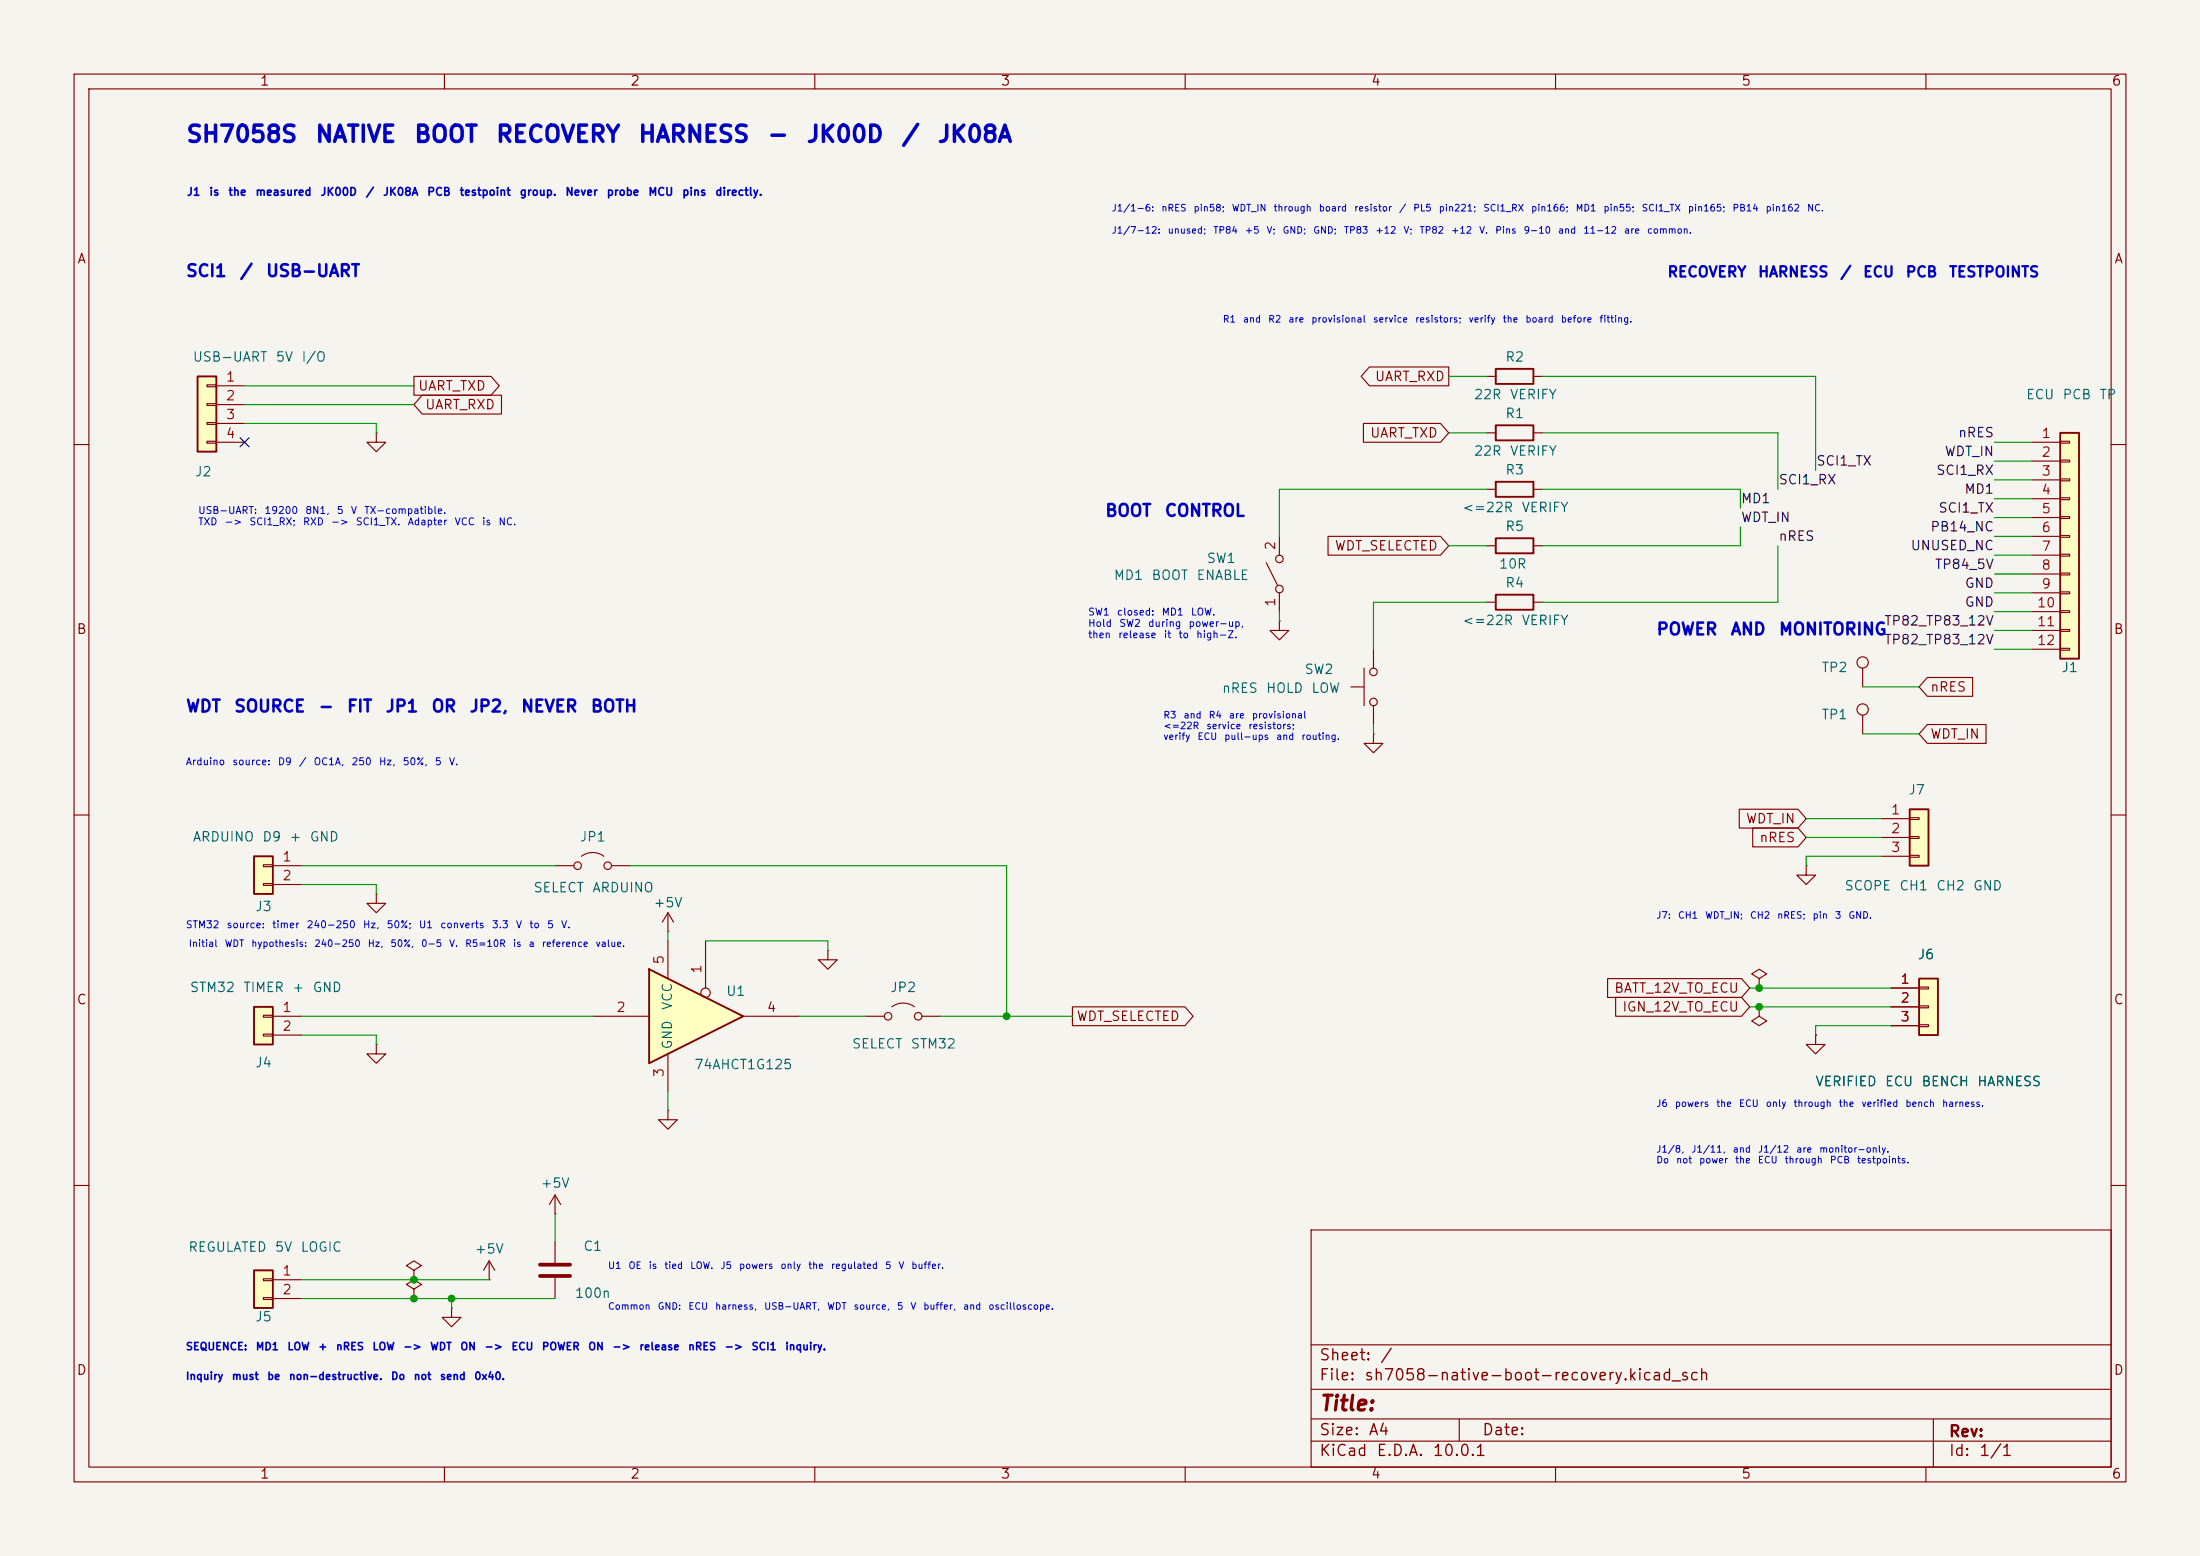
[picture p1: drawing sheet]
<svg xmlns="http://www.w3.org/2000/svg" width="297mm" height="210mm" viewBox="0 0 297 210" stroke-linecap="round" stroke-linejoin="round" font-family="sans-serif">
<path d="M0 0h297v210h-297z" fill="#f5f4ef" stroke="#f5f4ef" stroke-width=".14"/>
<g fill="none" stroke="#840000" stroke-width=".15">
<path d="M10 10h277v190h-277zM12 12h273v186h-273zM60 10v2M110 10v2M160 10v2M210 10v2M260 10v2M200.7 50.8h1.2M207 50.8h1.3M10 60h2M285 60h2M172.7 83.8v1.3h1.3l-1.3 1.3-1.3-1.3h1.3"/>
<path d="M172.7 83.8h.1M10 110h2M285 110h2M245.1 139.7v1.3h1.3l-1.3 1.2-1.3-1.2h1.3M245.1 139.7h.1M10 160h2M177 166h108v32h-108zM285 160h2M60 198v2M110 198v2M160 198v2M177 194.5h108"/>
<path d="M177 191.5h108M177 187.5h108M177 181.5h108M197 191.5v3M210 198v2M260 198v2M261 191.5v6.5"/>
</g>
<path d="M201.9 49.8h5.1v2h-5.1z" fill="none" stroke="#840000" stroke-width=".25"/>
<path d="M259.1 132.1h2.5v7.6h-2.5z" fill="#ffffc2"/>
<path d="M259.1 132.1h2.5v7.6h-2.5z" fill="none" stroke="#840000" stroke-width=".25"/>
<path d="M237.5 132.1l1-.7-1-.6-1 .6 1 .7v1.3M237.5 133.4h.1M255.3 133.4h3.8M255.3 135.9h3.8M255.3 138.4h3.8M259.1 133.2h1.2v.3h-1.2zM259.1 135.8h1.2v.2h-1.2zM259.1 138.3h1.2v.3h-1.2z" fill="none" stroke="#840000" stroke-width=".15"/>
<path d="M278.1 58.4h2.6v30.5h-2.6z" fill="#ffffc2"/>
<path d="M201.9 57.4h5.1v2h-5.1zM278.1 58.4h2.6v30.5h-2.6zM201.9 72.6h5.1v2.1h-5.1zM201.9 65h5.1v2.1h-5.1zM201.9 80.3h5.1v2h-5.1z" fill="none" stroke="#840000" stroke-width=".25"/>
<g fill="none" stroke="#840000" stroke-width=".15">
<path d="M200.7 58.4h1.2M207 58.4h1.3M274.3 59.7h3.8M278.1 59.6h1.3v.2h-1.3zM200.7 73.7h1.2M200.7 66h1.2M207 73.7h1.3M207 66h1.3M274.3 62.2h3.8M274.3 64.8h3.8M274.3 67.3h3.8M274.3 69.9h3.8"/>
<path d="M274.3 72.4h3.8M274.3 74.9h3.8M274.3 77.5h3.8M278.1 62.1h1.3v.3h-1.3zM278.1 64.6h1.3v.3h-1.3zM278.1 67.2h1.3v.2h-1.3zM278.1 69.7h1.3v.3h-1.3zM278.1 72.3h1.3v.2h-1.3zM278.1 74.8h1.3v.3h-1.3zM278.1 77.3h1.3v.3h-1.3zM278.1 79.9h1.3v.2h-1.3zM185.4 99.1v1.2h1.3l-1.3 1.3-1.3-1.3h1.3"/>
<path d="M185.4 99.1h.1M200.7 81.3h1.2M207 81.3h1.3M274.3 80h3.8M274.3 82.6h3.8M274.3 85.1h3.8M274.3 87.6h3.8M278.1 82.4h1.3v.3h-1.3zM278.1 85h1.3v.2h-1.3zM278.1 87.5h1.3v.3h-1.3zM55.9 171.5l1-.7-1-.6-1 .6 1 .7v1.2M55.9 172.7h.1"/>
<path d="M61 176.5v1.3h1.2l-1.2 1.3-1.3-1.3h1.3M61 176.5h.1M66 172.7h.1M66 170.2l-.7 1.3M66 170.2l.8 1.3M66 170.2v2.5M74.9 163.8h.1M74.9 161.3v2.5M74.9 167.6v2.8M74.9 172.5v2.8M74.9 161.3l-.7 1.3M74.9 161.3l.8 1.3"/>
</g>
<path d="M72.9 170.7h4.1M72.9 172.2h4.1" fill="none" stroke="#840000" stroke-width=".51"/>
<path d="M87.6 130.8l12.7 6.4-12.7 6.3z" fill="#ffffc2"/>
<path d="M87.6 130.8l12.7 6.4-12.7 6.3z" fill="none" stroke="#840000" stroke-width=".25"/>
<g fill="none" stroke="#840000" stroke-width=".15">
<path d="M170.9 75.9l1.6 3.1M172.7 72.4v2.5M172.7 80v2.6M80 137.2h7.6M90.2 125.7h.1M90.2 123.2v2.5M90.2 127v5.1M90.2 123.2l-.8 1.3M90.2 123.2l.7 1.3M95.2 127v6.4M100.3 137.2h7.6M111.8 128.3v1.2h1.2l-1.2 1.3-1.3-1.3h1.3"/>
<path d="M111.8 128.3h.1M116.8 137.2h2.6M120.4 135.9a2.54 2.54 0 0 1 3 0M124.5 137.2h2.5M90.2 142.2v5.1"/>
<circle cx="172.7" cy="75.4" r=".51"/>
<circle cx="172.7" cy="79.5" r=".51"/>
<circle cx="95.2" cy="134" r=".63"/>
<circle cx="119.9" cy="137.2" r=".51"/>
<circle cx="124" cy="137.2" r=".51"/>
</g>
<path d="M34.3 171.5h2.5v5h-2.5z" fill="#ffffc2"/>
<path d="M34.3 171.5h2.5v5h-2.5z" fill="none" stroke="#840000" stroke-width=".25"/>
<path d="M35.6 172.6h1.2v.2h-1.2zM35.6 175.1h1.2v.3h-1.2zM36.8 172.7h3.8M36.8 175.3h3.8M55.9 174l1-.6-1-.7-1 .7 1 .6v1.3M55.9 175.3h.1" fill="none" stroke="#840000" stroke-width=".15"/>
<path d="M34.3 135.9h2.5v5.1h-2.5z" fill="#ffffc2"/>
<path d="M34.3 135.9h2.5v5.1h-2.5z" fill="none" stroke="#840000" stroke-width=".25"/>
<path d="M35.6 137h1.2v.3h-1.2zM35.6 139.6h1.2v.2h-1.2zM36.8 137.2h3.8M36.8 139.7h3.8" fill="none" stroke="#840000" stroke-width=".15"/>
<path d="M34.3 115.6h2.5v5.1h-2.5z" fill="#ffffc2"/>
<path d="M34.3 115.6h2.5v5.1h-2.5z" fill="none" stroke="#840000" stroke-width=".25"/>
<g fill="none" stroke="#840000" stroke-width=".15">
<path d="M182.4 92.7h1.7M184.1 90.2v5.1M185.4 87.6v2.6M185.4 95.3v2.5M251.5 96.5v2.6M35.6 116.7h1.2v.3h-1.2zM35.6 119.3h1.2v.2h-1.2zM36.8 116.8h3.8M36.8 119.4h3.8M74.9 116.8h2.6M78.5 115.6a2.54 2.54 0 0 1 3 0M82.5 116.8h2.6"/>
<path d="M50.8 120.7v1.2h1.3l-1.3 1.3-1.3-1.3h1.3M50.8 120.7h.1"/>
<circle cx="185.4" cy="90.7" r=".51"/>
<circle cx="185.4" cy="94.7" r=".51"/>
<circle cx="251.5" cy="95.8" r=".76"/>
<circle cx="78" cy="116.8" r=".51"/>
<circle cx="82" cy="116.8" r=".51"/>
</g>
<path d="M26.7 50.8h2.5v10.2h-2.5z" fill="#ffffc2"/>
<path d="M26.7 50.8h2.5v10.2h-2.5z" fill="none" stroke="#840000" stroke-width=".25"/>
<path d="M27.9 51.9h1.3v.3h-1.3zM27.9 54.5h1.3v.2h-1.3zM27.9 57h1.3v.3h-1.3zM27.9 59.6h1.3v.2h-1.3zM29.2 52.1h3.8M29.2 54.6h3.8M29.2 57.2h3.8M29.2 59.7h3.8M50.8 58.4v1.3h1.3l-1.3 1.3-1.3-1.3h1.3M50.8 58.4h.1" fill="none" stroke="#840000" stroke-width=".15"/>
<path d="M257.8 109.2h2.5v7.6h-2.5z" fill="#ffffc2"/>
<path d="M257.8 109.2h2.5v7.6h-2.5z" fill="none" stroke="#840000" stroke-width=".25"/>
<g fill="none" stroke="#840000" stroke-width=".15">
<path d="M55.9 50.8h10.4l1.1 1.3-1.1 1.2h-10.4zM57 53.3h10.7v2.6h-10.7l-1.1-1.3zM184.1 57.1h10.4l1.1 1.3-1.1 1.3h-10.4zM184.9 49.5h10.7v2.6h-10.7l-1.1-1.3zM179.3 72.4h15.2l1.1 1.3-1.1 1.2h-15.2zM251.5 90.2v2.5M260.2 97.8h7.9v2.5h-7.9l-1.1-1.2zM260.2 91.4h6.1v2.6h-6.1l-1.1-1.3zM234.8 109.2h7.9l1.1 1.3-1.1 1.3h-7.9zM236.6 111.8h6.1l1.1 1.2-1.1 1.3h-6.1zM243.8 116.8v1.3h1.3l-1.3 1.3-1.2-1.3h1.2M243.8 116.8h.1"/>
<path d="M254 110.5h3.8M254 113h3.8M254 115.6h3.8M257.8 110.4h1.3v.2h-1.3zM257.8 112.9h1.3v.3h-1.3zM257.8 115.4h1.3v.3h-1.3zM144.8 135.9h15.2l1.1 1.3-1.1 1.2h-15.2zM217 132.1h18.1l1.1 1.3-1.1 1.2h-18.1zM218.1 134.6h17l1.1 1.3-1.1 1.3h-17zM237.5 135.9v1.3l1 .6-1 .6-1-.6 1-.6M237.5 135.9h.1M245.1 139.7h.1"/>
<path d="M255.3 133.4h3.8M255.3 135.9h3.8M255.3 138.4h3.8M50.8 141v1.2h1.3l-1.3 1.3-1.3-1.3h1.3M50.8 141h.1M90.2 149.9v1.2h1.2l-1.2 1.3-1.3-1.3h1.3M90.2 149.9h.1M55.9 175.3h.1M55.9 172.7h.1"/>
<circle cx="251.5" cy="89.4" r=".76"/>
</g>
<g fill="none" stroke="#009600" stroke-width=".15">
<path d="M33 57.2h17.8v1.2M33 54.6h22.9M33 52.1h22.9M195.6 50.8h5.1M195.6 58.4h5.1M208.3 58.4h31.7v7.6M208.3 50.8h36.8v12.7M269.2 59.7h5.1M195.6 73.7h5.1M200.7 66h-28v6.4M208.3 66h26.6v2.6M234.9 71.1v2.6h-26.6"/>
<path d="M240 73.7v7.6h-31.7M269.2 74.9h5.1M269.2 77.5h5.1M269.2 62.2h5.1M269.2 69.9h5.1M269.2 67.3h5.1M269.2 64.8h5.1M269.2 72.4h5.1M172.7 82.6v1.2M185.4 97.8v1.3M200.7 81.3h-15.3v6.3M251.5 99.1h7.6"/>
<path d="M251.5 92.7h7.6M269.2 80h5.1M269.2 82.6h5.1M269.2 85.1h5.1M269.2 87.6h5.1M40.6 119.4h10.2v1.3M40.6 116.8h34.3M85.1 116.8h50.8v20.4M243.8 110.5h10.2M243.8 113h10.2M254 115.6h-10.2v1.2M40.6 139.7h10.2v1.3"/>
<path d="M40.6 137.2h39.4M90.2 125.7v1.3M95.2 127h16.6v1.3M107.9 137.2h8.9M127 137.2h17.8M236.2 133.4h19.1M236.2 135.9h19.1M255.3 138.4h-10.2v1.3M90.2 147.3v2.6M40.6 175.3h34.3M40.6 172.7h25.4M61 175.3v1.2"/>
<path d="M74.9 163.8v3.8"/>
</g>
<path d="M32.4 59.1l1.2 1.2M33.6 59.1l-1.2 1.2" fill="none" stroke="#000084" stroke-width=".15"/>
<g fill="#009600" stroke="#009600" stroke-width=".14">
<circle cx="135.9" cy="137.2" r=".46"/>
<circle cx="237.5" cy="135.9" r=".46"/>
<circle cx="237.5" cy="133.4" r=".46"/>
<circle cx="61" cy="175.3" r=".46"/>
<circle cx="55.9" cy="172.7" r=".46"/>
<circle cx="55.9" cy="175.3" r=".46"/>
</g>
<g font-size="2.2" fill="#0000c2">
<text x="25" y="19.8">SH7058S</text>
<text x="42.4" y="19.8">NATIVE</text>
<text x="55.8" y="19.8">BOOT</text>
<text x="66.8" y="19.8">RECOVERY</text>
<text x="86" y="19.8">HARNESS</text>
<text x="103.5" y="19.8">-</text>
<text x="108.7" y="19.8">JK00D</text>
<text x="121.6" y="19.8">/</text>
<text x="126.4" y="19.8">JK08A</text>
</g>
<text font-size="2" fill="#840000" x="178" y="190.9">Title:</text>
<g font-size="1.6" fill="#0000c2">
<text x="25" y="37.8">SCI1</text>
<text x="32.3" y="37.8">/</text>
<text x="35.8" y="37.8">USB-UART</text>
<text x="149.1" y="70.1">BOOT</text>
<text x="157.1" y="70.1">CONTROL</text>
<text x="223.5" y="86.1">POWER</text>
<text x="233.5" y="86.1">AND</text>
<text x="240" y="86.1">MONITORING</text>
<text x="25" y="96.5">WDT</text>
<text x="31.5" y="96.5">SOURCE</text>
<text x="42.9" y="96.5">-</text>
<text x="46.7" y="96.5">FIT</text>
<text x="51.9" y="96.5">JP1</text>
<text x="58.1" y="96.5">OR</text>
<text x="63.3" y="96.5">JP2,</text>
<text x="70.2" y="96.5">NEVER</text>
<text x="79.6" y="96.5">BOTH</text>
</g>
<g font-size="1.5" fill="#840000">
<text x="178" y="184">Sheet:</text>
<text x="186.2" y="184">/</text>
<text x="178" y="186.7">File:</text>
<text x="184.1" y="186.7">sh7058-native-boot-recovery.kicad_sch</text>
<text x="178" y="196.9">KiCad</text>
<text x="178" y="194.1">Size:</text>
<text x="184.7" y="194.1">A4</text>
<text x="185.7" y="196.9">E.D.A.</text>
<text x="193.3" y="196.9">10.0.1</text>
<text x="200" y="194.1">Date:</text>
<text x="263" y="194.3">Rev:</text>
<text x="263" y="196.9">Id:</text>
<text x="267.1" y="196.9">1/1</text>
</g>
<g font-size="1.4" fill="#0000c2">
<text x="225" y="37.8">RECOVERY</text>
<text x="237.2" y="37.8">HARNESS</text>
<text x="248.3" y="37.8">/</text>
<text x="251.4" y="37.8">ECU</text>
<text x="257.2" y="37.8">PCB</text>
<text x="263" y="37.8">TESTPOINTS</text>
</g>
<g font-size="1.3" fill="#840000">
<text x="35" y="11.9">1</text>
<text x="85" y="11.9">2</text>
<text x="135" y="11.9">3</text>
<text x="185" y="11.9">4</text>
<text x="235" y="11.9">5</text>
<text x="285" y="11.9">6</text>
<text x="10.3" y="35.9">A</text>
<text x="285.3" y="35.9">A</text>
<text x="56.4" y="53">UART_TXD</text>
<text x="185.5" y="51.8">UART_RXD</text>
<text x="57.3" y="55.6">UART_RXD</text>
<text x="184.9" y="59.4">UART_TXD</text>
<text x="180.1" y="74.6">WDT_SELECTED</text>
<text x="10.3" y="85.9">B</text>
<text x="285.3" y="85.9">B</text>
<text x="260.5" y="93.7">nRES</text>
<text x="260.5" y="100">WDT_IN</text>
<text x="235.6" y="111.4">WDT_IN</text>
<text x="237.4" y="114">nRES</text>
<text x="10.3" y="135.9">C</text>
<text x="217.8" y="134.3">BATT_12V_TO_ECU</text>
<text x="218.9" y="136.8">IGN_12V_TO_ECU</text>
<text x="285.3" y="135.9">C</text>
<text x="145.3" y="138.1">WDT_SELECTED</text>
<text x="10.3" y="185.9">D</text>
<text x="285.3" y="185.9">D</text>
<text x="35" y="199.9">1</text>
<text x="85" y="199.9">2</text>
<text x="135" y="199.9">3</text>
<text x="185" y="199.9">4</text>
<text x="235" y="199.9">5</text>
<text x="285" y="199.9">6</text>
</g>
<g font-size="1.3" fill="#006464">
<text x="25.9" y="49.1">USB-UART</text>
<text x="37.1" y="49.1">5V</text>
<text x="40.6" y="49.1">I/O</text>
<text x="203.1" y="49.1">R2</text>
<text x="198.9" y="54.2">22R</text>
<text x="203.1" y="56.7">R1</text>
<text x="203.8" y="54.2">VERIFY</text>
<text x="273.4" y="54.2">ECU</text>
<text x="278.4" y="54.2">PCB</text>
<text x="283.3" y="54.2">TP</text>
<text x="26.2" y="64.6">J2</text>
<text x="198.9" y="61.8">22R</text>
<text x="203.1" y="64.4">R3</text>
<text x="203.8" y="61.8">VERIFY</text>
<text x="197.3" y="69.4">&lt;=22R</text>
<text x="203.1" y="72">R5</text>
<text x="205.3" y="69.4">VERIFY</text>
<text x="162.8" y="76.3">SW1</text>
<text x="202.3" y="77.1">10R</text>
<text x="150.3" y="78.6">MD1</text>
<text x="155.4" y="78.6">BOOT</text>
<text x="161.4" y="78.6">ENABLE</text>
<text x="203.1" y="79.6">R4</text>
<text x="197.3" y="84.7">&lt;=22R</text>
<text x="205.3" y="84.7">VERIFY</text>
<text x="164.9" y="93.8">nRES</text>
<text x="170.8" y="93.8">HOLD</text>
<text x="176" y="91.3">SW2</text>
<text x="177" y="93.8">LOW</text>
<text x="245.8" y="91">TP2</text>
<text x="278.2" y="91">J1</text>
<text x="245.8" y="97.4">TP1</text>
<text x="257.5" y="107.5">J7</text>
<text x="25.9" y="113.9">ARDUINO</text>
<text x="35.3" y="113.9">D9</text>
<text x="39" y="113.9">+</text>
<text x="41.7" y="113.9">GND</text>
<text x="78.2" y="113.9">JP1</text>
<text x="34.4" y="123.3">J3</text>
<text x="71.9" y="120.8">SELECT</text>
<text x="79.9" y="120.8">ARDUINO</text>
<text x="88.1" y="122.8">+5V</text>
<text x="248.9" y="120.5">SCOPE</text>
<text x="256.3" y="120.5">CH1</text>
<text x="261.3" y="120.5">CH2</text>
<text x="266.3" y="120.5">GND</text>
<text x="258.8" y="129.8">J6</text>
<text x="25.5" y="134.2">STM32</text>
<text x="32.8" y="134.2">TIMER</text>
<text x="39.4" y="134.2">+</text>
<text x="42.1" y="134.2">GND</text>
<text x="91" y="136.4" transform="rotate(-90 91 136.4)">VCC</text>
<text x="97.9" y="134.7">U1</text>
<text x="120.1" y="134.2">JP2</text>
<text x="91" y="141.7" transform="rotate(-90 91 141.7)">GND</text>
<text x="114.9" y="141.8">SELECT</text>
<text x="122.9" y="141.8">STM32</text>
<text x="34.4" y="144.4">J4</text>
<text x="93.6" y="144.6">74AHCT1G125</text>
<text x="245" y="146.9">VERIFIED</text>
<text x="254.4" y="146.9">ECU</text>
<text x="259.3" y="146.9">BENCH</text>
<text x="266.8" y="146.9">HARNESS</text>
<text x="72.9" y="160.6">+5V</text>
<text x="25.3" y="169.3">REGULATED</text>
<text x="37" y="169.3">5V</text>
<text x="40.5" y="169.3">LOGIC</text>
<text x="64" y="169.5">+5V</text>
<text x="78.7" y="169.1">C1</text>
<text x="34.4" y="178.7">J5</text>
<text x="77.5" y="175.5">100n</text>
</g>
<g font-size="1.3" fill="#a90000">
<text x="30.4" y="51.8">1</text>
<text x="30.4" y="54.4">2</text>
<text x="30.4" y="56.9">3</text>
<text x="30.4" y="59.4">4</text>
<text x="275.5" y="59.4">1</text>
<text x="275.5" y="62">2</text>
<text x="275.5" y="64.5">3</text>
<text x="275.5" y="67.1">4</text>
<text x="275.5" y="69.6">5</text>
<text x="172.5" y="74.4" transform="rotate(-90 172.5 74.4)">2</text>
<text x="275.5" y="72.1">6</text>
<text x="275.5" y="74.7">7</text>
<text x="275.5" y="77.2">8</text>
<text x="172.5" y="82" transform="rotate(-90 172.5 82)">1</text>
<text x="274.9" y="82.3">10</text>
<text x="275.5" y="79.8">9</text>
<text x="274.9" y="84.8">11</text>
<text x="274.9" y="87.4">12</text>
<text x="255.2" y="110.2">1</text>
<text x="255.2" y="112.8">2</text>
<text x="38" y="116.6">1</text>
<text x="38" y="119.1">2</text>
<text x="255.2" y="115.3">3</text>
<text x="89.9" y="130.2" transform="rotate(-90 89.9 130.2)">5</text>
<text x="95" y="131.5" transform="rotate(-90 95 131.5)">1</text>
<text x="38" y="136.9">1</text>
<text x="83.1" y="136.9">2</text>
<text x="103.4" y="136.9">4</text>
<text x="256.5" y="133.1">1</text>
<text x="256.5" y="135.6">2</text>
<text x="38" y="139.4">2</text>
<text x="256.5" y="138.2">3</text>
<text x="89.9" y="145.5" transform="rotate(-90 89.9 145.5)">3</text>
<text x="38" y="172.5">1</text>
<text x="38" y="175">2</text>
</g>
<g font-size="1.3" fill="#0f0f0f">
<text x="264.3" y="59.3">nRES</text>
<text x="240" y="65.7">SCI1_RX</text>
<text x="245.1" y="63.2">SCI1_TX</text>
<text x="261.3" y="64.4">SCI1_RX</text>
<text x="262.4" y="61.9">WDT_IN</text>
<text x="234.9" y="68.2">MD1</text>
<text x="234.9" y="70.8">WDT_IN</text>
<text x="261.6" y="69.5">SCI1_TX</text>
<text x="265.1" y="67">MD1</text>
<text x="240" y="73.3">nRES</text>
<text x="257.8" y="74.6">UNUSED_NC</text>
<text x="260.5" y="72">PB14_NC</text>
<text x="261.1" y="77.1">TP84_5V</text>
<text x="265.2" y="79.7">GND</text>
<text x="265.2" y="82.2">GND</text>
<text x="254.3" y="84.7">TP82_TP83_12V</text>
<text x="254.3" y="87.3">TP82_TP83_12V</text>
</g>
<g font-size="1.1" fill="#0000c2">
<text x="25.1" y="26.7">J1</text>
<text x="28.2" y="26.7">is</text>
<text x="30.7" y="26.7">the</text>
<text x="34.4" y="26.7">measured</text>
<text x="43.2" y="26.7">JK00D</text>
<text x="49.3" y="26.7">/</text>
<text x="51.6" y="26.7">JK08A</text>
<text x="57.6" y="26.7">PCB</text>
<text x="62" y="26.7">testpoint</text>
<text x="70.1" y="26.7">group.</text>
<text x="76.2" y="26.7">Never</text>
<text x="81.8" y="26.7">probe</text>
<text x="87.4" y="26.7">MCU</text>
<text x="92" y="26.7">pins</text>
<text x="96.5" y="26.7">directly.</text>
</g>
<g font-size="1" fill="#0000c2">
<text x="26.7" y="69.6">USB-UART:</text>
<text x="26.7" y="71.1">TXD</text>
<text x="30.2" y="71.1">-&gt;</text>
<text x="33.6" y="71.1">SCI1_RX;</text>
<text x="35.6" y="69.6">19200</text>
<text x="40.8" y="71.1">RXD</text>
<text x="41.1" y="69.6">8N1,</text>
<text x="44.6" y="71.1">-&gt;</text>
<text x="45.4" y="69.6">5</text>
<text x="47.3" y="69.6">V</text>
<text x="48" y="71.1">SCI1_TX.</text>
<text x="49.1" y="69.6">TX-compatible.</text>
<text x="55" y="71.1">Adapter</text>
<text x="61.3" y="71.1">VCC</text>
<text x="65" y="71.1">is</text>
<text x="67.2" y="71.1">NC.</text>
<text x="146.8" y="83.3">SW1</text>
<text x="150.7" y="83.3">closed:</text>
<text x="156.8" y="83.3">MD1</text>
<text x="160.7" y="83.3">LOW.</text>
<text x="146.8" y="84.8">Hold</text>
<text x="146.8" y="86.4">then</text>
<text x="150.9" y="86.4">release</text>
<text x="151" y="84.8">SW2</text>
<text x="154.9" y="84.8">during</text>
<text x="157" y="86.4">it</text>
<text x="159" y="86.4">to</text>
<text x="160.4" y="84.8">power-up,</text>
<text x="161.4" y="86.4">high-Z.</text>
<text x="25" y="103.5">Arduino</text>
<text x="31.3" y="103.5">source:</text>
<text x="37.4" y="103.5">D9</text>
<text x="40.3" y="103.5">/</text>
<text x="42.3" y="103.5">OC1A,</text>
<text x="47.4" y="103.5">250</text>
<text x="51.1" y="103.5">Hz,</text>
<text x="54.3" y="103.5">50%,</text>
<text x="58.6" y="103.5">5</text>
<text x="60.5" y="103.5">V.</text>
<text x="25" y="125.5">STM32</text>
<text x="30.5" y="125.5">source:</text>
<text x="36.7" y="125.5">timer</text>
<text x="41.3" y="125.5">240-250</text>
<text x="48.9" y="125.5">Hz,</text>
<text x="52.1" y="125.5">50%;</text>
<text x="56.5" y="125.5">U1</text>
<text x="59.4" y="125.5">converts</text>
<text x="66.3" y="125.5">3.3</text>
<text x="69.6" y="125.5">V</text>
<text x="71.4" y="125.5">to</text>
<text x="73.8" y="125.5">5</text>
<text x="75.7" y="125.5">V.</text>
<text x="25" y="182.5">SEQUENCE:</text>
<text x="34.4" y="182.5">MD1</text>
<text x="38.7" y="182.5">LOW</text>
<text x="42.9" y="182.5">+</text>
<text x="45.3" y="182.5">nRES</text>
<text x="50.2" y="182.5">LOW</text>
<text x="54.4" y="182.5">-&gt;</text>
<text x="58" y="182.5">WDT</text>
<text x="62.1" y="182.5">ON</text>
<text x="65.3" y="182.5">-&gt;</text>
<text x="69" y="182.5">ECU</text>
<text x="73.1" y="182.5">POWER</text>
<text x="79.3" y="182.5">ON</text>
<text x="82.6" y="182.5">-&gt;</text>
<text x="86.2" y="182.5">release</text>
<text x="92.8" y="182.5">nRES</text>
<text x="97.7" y="182.5">-&gt;</text>
<text x="101.4" y="182.5">SCI1</text>
<text x="105.9" y="182.5">inquiry.</text>
<text x="25" y="186.5">Inquiry</text>
<text x="31.2" y="186.5">must</text>
<text x="36" y="186.5">be</text>
<text x="38.9" y="186.5">non-destructive.</text>
<text x="52.7" y="186.5">Do</text>
<text x="55.8" y="186.5">not</text>
<text x="59.3" y="186.5">send</text>
<text x="63.9" y="186.5">0x40.</text>
</g>
<g font-size=".9" fill="#0000c2">
<text x="150" y="28.8">J1/1-6:</text>
<text x="156.7" y="28.8">nRES</text>
<text x="161.1" y="28.8">pin58;</text>
<text x="166.2" y="28.8">WDT_IN</text>
<text x="171.9" y="28.8">through</text>
<text x="178" y="28.8">board</text>
<text x="182.7" y="28.8">resistor</text>
<text x="188.8" y="28.8">/</text>
<text x="190.7" y="28.8">PL5</text>
<text x="194.2" y="28.8">pin221;</text>
<text x="200.2" y="28.8">SCI1_RX</text>
<text x="206.6" y="28.8">pin166;</text>
<text x="212.6" y="28.8">MD1</text>
<text x="216.4" y="28.8">pin55;</text>
<text x="221.6" y="28.8">SCI1_TX</text>
<text x="227.8" y="28.8">pin165;</text>
<text x="233.8" y="28.8">PB14</text>
<text x="238.3" y="28.8">pin162</text>
<text x="243.9" y="28.8">NC.</text>
<text x="150" y="31.8">J1/7-12:</text>
<text x="157.6" y="31.8">unused;</text>
<text x="163.7" y="31.8">TP84</text>
<text x="168" y="31.8">+5</text>
<text x="170.9" y="31.8">V;</text>
<text x="173.1" y="31.8">GND;</text>
<text x="177.2" y="31.8">GND;</text>
<text x="181.3" y="31.8">TP83</text>
<text x="185.6" y="31.8">+12</text>
<text x="189.4" y="31.8">V;</text>
<text x="191.6" y="31.8">TP82</text>
<text x="195.8" y="31.8">+12</text>
<text x="199.6" y="31.8">V.</text>
<text x="201.8" y="31.8">Pins</text>
<text x="205.6" y="31.8">9-10</text>
<text x="210.3" y="31.8">and</text>
<text x="213.7" y="31.8">11-12</text>
<text x="219.2" y="31.8">are</text>
<text x="222.3" y="31.8">common.</text>
<text x="165" y="43.8">R1</text>
<text x="167.7" y="43.8">and</text>
<text x="171.1" y="43.8">R2</text>
<text x="173.8" y="43.8">are</text>
<text x="177" y="43.8">provisional</text>
<text x="185.3" y="43.8">service</text>
<text x="191" y="43.8">resistors;</text>
<text x="198.2" y="43.8">verify</text>
<text x="202.8" y="43.8">the</text>
<text x="205.9" y="43.8">board</text>
<text x="210.6" y="43.8">before</text>
<text x="215.8" y="43.8">fitting.</text>
<text x="157" y="97.2">R3</text>
<text x="157" y="98.6">&lt;=22R</text>
<text x="157" y="100.1">verify</text>
<text x="159.7" y="97.2">and</text>
<text x="161.6" y="100.1">ECU</text>
<text x="162.8" y="98.6">service</text>
<text x="163.1" y="97.2">R4</text>
<text x="165.2" y="100.1">pull-ups</text>
<text x="165.8" y="97.2">are</text>
<text x="168.5" y="98.6">resistors;</text>
<text x="168.9" y="97.2">provisional</text>
<text x="172.2" y="100.1">and</text>
<text x="175.6" y="100.1">routing.</text>
<text x="223.5" y="124.2">J7:</text>
<text x="226.5" y="124.2">CH1</text>
<text x="230.1" y="124.2">WDT_IN;</text>
<text x="236.2" y="124.2">CH2</text>
<text x="239.8" y="124.2">nRES;</text>
<text x="244.6" y="124.2">pin</text>
<text x="247.6" y="124.2">3</text>
<text x="249.5" y="124.2">GND.</text>
<text x="25.4" y="128">Initial</text>
<text x="30.3" y="128">WDT</text>
<text x="33.8" y="128">hypothesis:</text>
<text x="42.3" y="128">240-250</text>
<text x="49.6" y="128">Hz,</text>
<text x="52.6" y="128">50%,</text>
<text x="56.8" y="128">0-5</text>
<text x="60.6" y="128">V.</text>
<text x="62.7" y="128">R5=10R</text>
<text x="69.2" y="128">is</text>
<text x="71.3" y="128">a</text>
<text x="73.1" y="128">reference</text>
<text x="80.3" y="128">value.</text>
<text x="223.5" y="149.6">J6</text>
<text x="226" y="149.6">powers</text>
<text x="231.6" y="149.6">the</text>
<text x="234.7" y="149.6">ECU</text>
<text x="238.3" y="149.6">only</text>
<text x="242" y="149.6">through</text>
<text x="248.2" y="149.6">the</text>
<text x="251.2" y="149.6">verified</text>
<text x="257.2" y="149.6">bench</text>
<text x="262.1" y="149.6">harness.</text>
<text x="223.5" y="155.8">J1/8,</text>
<text x="228.3" y="155.8">J1/11,</text>
<text x="233.8" y="155.8">and</text>
<text x="237.3" y="155.8">J1/12</text>
<text x="242.4" y="155.8">are</text>
<text x="245.5" y="155.8">monitor-only.</text>
<text x="223.5" y="157.2">Do</text>
<text x="226.2" y="157.2">not</text>
<text x="229.3" y="157.2">power</text>
<text x="234.2" y="157.2">the</text>
<text x="237.2" y="157.2">ECU</text>
<text x="240.8" y="157.2">through</text>
<text x="247" y="157.2">PCB</text>
<text x="250.6" y="157.2">testpoints.</text>
<text x="82" y="171.5">U1</text>
<text x="84.8" y="171.5">OE</text>
<text x="87.5" y="171.5">is</text>
<text x="89.6" y="171.5">tied</text>
<text x="93.1" y="171.5">LOW.</text>
<text x="97.2" y="171.5">J5</text>
<text x="99.7" y="171.5">powers</text>
<text x="105.3" y="171.5">only</text>
<text x="109" y="171.5">the</text>
<text x="112.1" y="171.5">regulated</text>
<text x="119.4" y="171.5">5</text>
<text x="121.2" y="171.5">V</text>
<text x="123" y="171.5">buffer.</text>
<text x="82" y="177">Common</text>
<text x="88.7" y="177">GND:</text>
<text x="92.8" y="177">ECU</text>
<text x="96.5" y="177">harness,</text>
<text x="103.1" y="177">USB-UART,</text>
<text x="111.6" y="177">WDT</text>
<text x="115.2" y="177">source,</text>
<text x="121" y="177">5</text>
<text x="122.8" y="177">V</text>
<text x="124.6" y="177">buffer,</text>
<text x="129.9" y="177">and</text>
<text x="133.3" y="177">oscilloscope.</text>
</g>
</svg>
